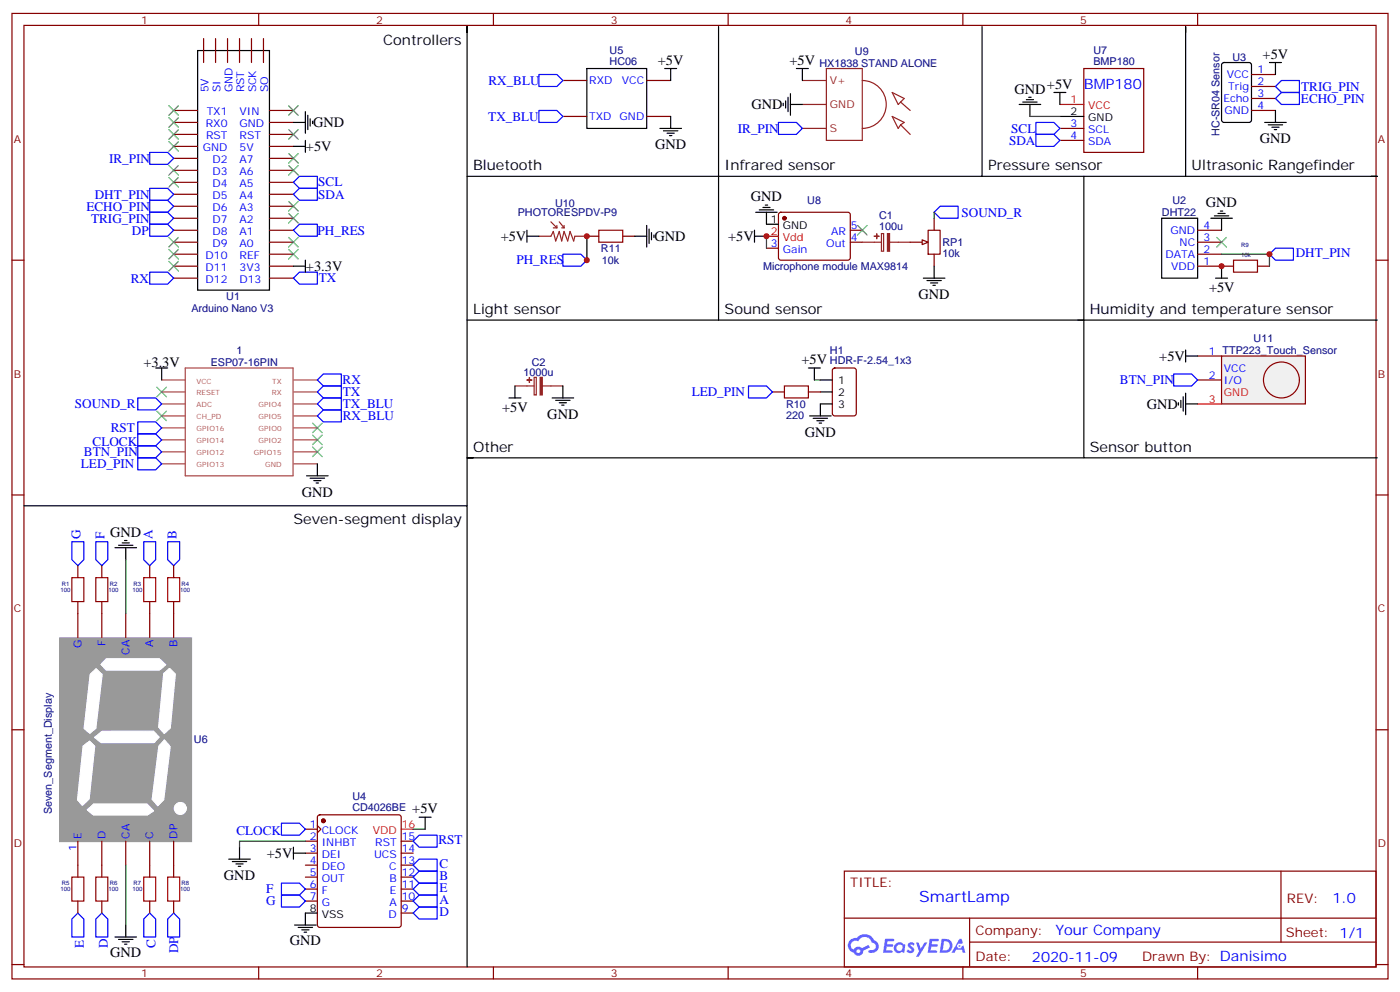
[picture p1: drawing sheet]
<svg xmlns="http://www.w3.org/2000/svg" width="412mm" height="292mm" viewBox="0 0 412 292" stroke-linecap="round" stroke-linejoin="round" font-family="sans-serif">
<g fill="none" stroke="#870000" stroke-width=".35">
<path d="M3.5 4h405.4v284.3h-405.4zM7.1 7.5h398.2v277.3h-398.2zM76.2 4v3.5M145.3 4v3.5M214.5 4v3.5M283.6 4v3.5M352.8 4v3.5M3.5 76.6h3.6M405.3 76.6h3.6M3.5 145.8h3.6M405.3 145.8h3.6M3.5 214.9h3.6"/>
<path d="M405.3 214.9h3.6M248.7 256.5h156.6v28.3h-156.6zM377.3 256.6v20.8M248.7 270.4h156.5M285.6 277.4h119.6M285.6 270.4v14.1M3.5 284.1h3.6M76.2 284.8v3.5M145.3 284.8v3.5M214.5 284.8v3.5M283.6 284.8v3.5M352.8 284.8v3.5"/>
<path d="M405.3 284.1h3.6"/>
</g>
<g fill="#5487ff">
<path d="M267.7 277.7a1.22 1.22 0 0 1 1.7 .3l-.4 .6a.47 .47 0 0 0-.3-.4 .47 .47 0 0 0-.5 .1l.1 .3a1.14 1.14 0 0 1 .8 1.7 1.14 1.14 0 0 1-1.9 0l-.2-.2 .5-.5 .7 .4a.29 .29 0 0 0 .3-.3 .29 .29 0 0 0-.2-.3 1.04 1.04 0 0 1-.6-1.7z"/>
<path d="M260.7 276.5h2.4l.3 .2-.2 .5h-1.8l-.1 .9h1.5l.3 .3-.3 .4h-1.6l-.2 1.1h1.7l.2 .4-.2 .3h-2.6z"/>
<path d="M273.8 276.5h2.4l.3 .2-.1 .5h-1.8l-.2 .9h1.6l.3 .3-.4 .4h-1.6l-.1 1.1h1.7l.2 .4-.2 .3h-2.6z"/>
<path d="M282.6 276.5h.7l.3 1.2-.6 .3a.69 .69 0 0 0-1 .3 .69 .69 0 0 0 .4 1 .69 .69 0 0 0 .9-.6l.5-.3 .6 2.2h-.8l-.2-.9h-1.8l-.5 .9h-.8z"/>
<path d="M269.8 277.6h.8l.6 1.8 1.1-1.8h.9l-2.6 4.1h-.8l.9-1.5z"/>
<path d="M277.4 276.5l-.6 4.1h1.3a2.11 2.11 0 0 0 2.5-2.1 2.11 2.11 0 0 0-2.5-2zM278.1 277.2a1.39 1.39 0 0 1 1.7 1.4 1.39 1.39 0 0 1-1.8 1.3h-.3z"/>
<path d="M263.7 278.1a1.54 1.54 0 0 0-.1 2.1 1.54 1.54 0 0 0 2.2 .2l.6 .2 .3-2.3-.2-.2-.4-.1a1.49 1.49 0 0 0-2.4 .1zM264 279.1a.94 .94 0 0 1 1.8 0 .94 .94 0 0 1-1.8 0z"/>
<path d="M250.4 276.8a2.18 2.18 0 0 0 1.1 3.8 1.44 1.44 0 0 0 1.6 .9 1.44 1.44 0 0 0 1.2-1.5l2-1-.5-.7-1.9 .9a1.47 1.47 0 0 0-2.4 .5 1.39 1.39 0 0 1-.7-2 1.39 1.39 0 0 1 2-.4 2.12 2.12 0 0 1 2.2-1.4 2.12 2.12 0 0 1 1.9 1.7 1.14 1.14 0 0 1 1.1 1.5 1.14 1.14 0 0 1-1.7 .7 .43 .43 0 0 0-.5 .3 .43 .43 0 0 0 .4 .5 1.98 1.98 0 0 0 2.5-1.2 1.98 1.98 0 0 0-1.2-2.5 3.1 3.1 0 0 0-5.3-.7l-.9 .1zM252.3 280.1a.55 .55 0 0 1 1.1 0 .55 .55 0 0 1-1.1 0z"/>
<circle cx="282.6" cy="278.6" r=".26"/>
</g>
<g fill="none" stroke="#000" stroke-width=".35">
<path d="M58.2 14.9h21.2v70.5h-21.2zM137.6 9.6v-1.8v141.1M211.7 7.8v44.1h-74.1M289.3 7.8v44.1h-77.6v42.4h-74.1M349.2 9.6v-1.8v44.1h-59.9M360.1 18.6l.4-.2h7.4l.7 .4 .1 16.5-.5 .7-7.7 .1-.6-.5-.1-16.5zM373.9 18.4h3.6M375.7 18.4v3.5M86.4 36.1h3.6M90 32.9v6.3M90.7 33.9v4.3M91.4 35v2.1"/>
<path d="M92.1 35.7v.7M172.9 20.2h17.6v17.6h-17.6zM194.4 37.8h6.3M195.4 38.5h4.3M195.8 20.2h3.5M196.5 39.2h2.1M197.2 39.9h.7M197.6 20.2v3.5M197.6 34.3v3.5M230.7 30.4v.7M231.4 29.7v2.1M232.1 28.6v4.3"/>
<path d="M232.8 30.8h3.6M232.8 27.6v6.3M234.6 20.2h3.5M236.4 20.2v3.5M300.2 30.8h6.4M301.3 30.1h4.2M302.3 29.4h2.1M303 28.6h.7M303.4 30.8v3.5M310.4 27.2h3.6M312.2 34.3h7.1M312.2 27.2v3.6"/>
<path d="M372.5 36.1h6.4M373.6 36.8h4.2M374.6 37.5h2.2M375.4 38.2h.7M375.7 32.5v3.6M86.4 43.1h3.6M90 41.3v3.6M349.2 51.9h56.5h-1.8M155.2 69.6h3.5M155.2 67.8v3.5M187 69.6h3.5M190.5 66.4v6.3"/>
<path d="M191.2 67.5v4.2M191.9 68.5v2.1M192.6 69.2v.7M222.2 69.6h3.6M222.2 67.8v3.5M222.6 62.5h6.4M223.7 61.8h4.2M224.7 61.1h2.1M225.4 60.4h.7M225.8 62.5v3.5h3.5M342.2 64.3h10.6v17.6h-10.6zM356.7 64.3h6.3"/>
<path d="M357.7 63.6h4.2M358.8 62.9h2.1M359.5 62.2h.7M359.8 64.3v3.5M359.8 78.4v3.5M358.1 81.9h3.5M45.9 108.4h3.5M47.6 108.4v3.5M149.9 117.2h3.6M151.7 113.7v3.5M162.6 117.2h6.4M163.7 117.9h4.2"/>
<path d="M164.7 118.6h2.2M165.5 119.3h.7M165.8 113.7v3.5M93.5 136.6v3.5M7.1 148.9h130.5v135.9M36 159.9h2.1M36.7 159.2h.7M90.3 140.1h6.4M91.4 140.8h4.2M92.4 141.5h2.1M93.1 142.2h.7M33.9 161.3h6.3"/>
<path d="M34.9 160.6h4.3M37 161.3v3.5M67.4 253h6.3M68.4 253.7h4.3M69.5 254.4h2.1M70.2 255.1h.7M70.6 249.5v3.5M86.4 251.2h3.6M86.4 249.5v3.5M123.5 240.7h3.5M125.2 240.7v3.5M33.9 275.9h6.3"/>
<path d="M34.9 276.6h4.3M36 277.4h2.1M36.7 278.1h.7M37 272.4v3.5M86.8 272.4h6.3M87.8 273.1h4.3M88.9 273.8h2.1M89.6 274.5h.7M93.5 268.9h-3.5v3.5"/>
</g>
<g fill="none" stroke="#870000" stroke-width=".35">
<path d="M60 11.4v7M63.5 11.4v7M67 11.4v7M70.6 11.4v7M74.1 11.4v7M77.6 11.4v7M51.2 32.5h7M51.2 36.1h7M51.2 39.6h7M79.4 32.5h7M79.4 36.1h7M79.4 39.6h7"/>
<path d="M165.8 23.7h7.1M165.8 34.3h7.1M190.5 23.7h7.1M190.5 34.3h7.1M312.2 37.8h7.1M319.3 20.2h17.6v24.7h-17.6zM368.7 32.5h7M368.7 21.9h7M368.7 25.5h7M368.7 29h7M51.2 43.1h7M51.2 46.6h7"/>
<path d="M51.2 50.2h7M51.2 53.7h7M51.2 57.2h7M79.4 43.1h7M79.4 46.6h7M79.4 50.2h7M79.4 53.7h7M79.4 57.2h7M312.2 41.3h7.1M51.2 60.7h7M51.2 64.3h7M51.2 67.8h7"/>
<path d="M51.2 71.3h7M51.2 74.9h7M51.2 78.4h7M79.4 60.7h7M79.4 64.3h7M79.4 67.8h7M79.4 71.3h7M79.4 74.9h7M79.4 78.4h7M172.9 69.6h3.5M183.4 69.6h3.6M225.8 73.1h3.5"/>
<path d="M229.5 62.7l.5-.2 20 .1 .5 .6-.1 13-.6 .4h-20.1l-.4-.7v-12.7zM250.5 67.8h3.5M250.5 71.3h3.5M268.1 71.3h3.5M273.4 67.8h3.5v7.1h-3.5zM275.2 64.3v3.5M275.2 74.9v3.5M352.8 67.8h7M352.8 71.3h7M352.8 74.9h7M352.8 78.4h10.6M370.4 78.4h3.5"/>
<path d="M51.2 81.9h7M79.4 81.9h7M22.9 166.6v3.5M22.9 177.2v10.5M30 166.6v3.5M30 177.2v10.5M44.1 166.6v3.5M44.1 177.2v10.5M51.2 166.6v3.5M51.2 177.2v10.5M37 180.7v7M22.9 247.7v10.6"/>
<path d="M30 247.7v10.6M37 247.7v7.1M44.1 247.7v10.6M51.2 247.7v10.6M90 244.2h3.5M90 247.7h3.5M90 251.2h3.5M90 254.8h3.5M90 258.3h3.5M93.5 243.1l1 1.1-1 1.1M93.7 240.2l.5-.2h23.3l.5 .2 .2 .5v31.7l-.3 .5-.4 .2h-23.3l-.5-.2-.2-.5v-31.7zM118.2 247.7h3.5"/>
<path d="M118.2 251.2h3.5M118.2 254.8h3.5M118.2 258.3h3.5M22.9 265.4v3.5M30 265.4v3.5M44.1 265.4v3.5M51.2 265.4v3.5M90 261.8h3.5M90 265.4h3.5M118.2 261.8h3.5M118.2 265.4h3.5M118.2 268.9h3.5"/>
</g>
<g fill="none" stroke="#a64a4a" stroke-width=".35">
<path d="M47.6 119h7M47.6 115.4h7M47.6 111.9h7M54.6 108.4h31.7v31.7h-31.7zM86.5 119h7M86.5 115.4h7M86.5 111.9h7M47.6 122.5h7M47.6 136.6h7M47.6 126h7M47.6 129.5h7M47.6 133.1h7"/>
<path d="M86.5 122.5h7M86.5 136.6h7M86.5 126h7M86.5 129.5h7M86.5 133.1h7"/>
</g>
<g fill="#870000" stroke="#870000" stroke-width=".35">
<circle cx="95.2" cy="241.7" r=".53"/>
<circle cx="231.1" cy="64.3" r=".53"/>
</g>
<path d="M312.2 30.8h7.1M225.8 69.6h3.5M118.2 244.2h3.5" fill="none" stroke="#f00" stroke-width=".35"/>
<path d="M17.6 187.9h38.8v59.9h-38.8z" fill="#999" stroke="#999" stroke-width=".35"/>
<g fill="#fff" stroke="#fff" stroke-width=".35">
<path d="M26.6 198.5l1.7-1.6 1.8 1.7-1.9 15.9-1.7 1.5-1.7-1.5z"/>
<path d="M48.2 198.3l1.8-1.5 1.6 1.7-1.4 15.9-1.8 1.6-1.7-1.8z"/>
<path d="M24.5 219.7l1.9-1.5 1.5 1.5-1.6 15.6-2 1.9-1.5-1.6z"/>
<path d="M48.4 217.9l1.7 2-1.9 15.6-1.7 1.8-1.7-1.9 2-15.7z"/>
<path d="M27.9 217.2l2.1-1.8 15.2-.1 1.7 1.8-1.5 1.6h-15.6z"/>
<path d="M25.7 238.5l1.9-1.8h15.7l2 2.1-1.8 1.2h-16z"/>
<path d="M31.3 194h15.7l1.8 1.8-1.8 1.5h-15.7l-1.6-1.6z"/>
<circle cx="53.1" cy="238.1" r="1.76"/>
</g>
<g fill="none" stroke="#00f" stroke-width=".35">
<path d="M158.7 21.9h5.3l1.8 1.8-1.8 1.8h-5.3zM158.7 32.5h5.3l1.8 1.8-1.8 1.8h-5.3zM229.3 36.1h5.3l1.8 1.7-1.8 1.8h-5.3zM305.2 39.6h5.2l1.8 1.7-1.8 1.8h-5.2zM305.2 36.1h5.2l1.8 1.7-1.8 1.8h-5.2zM377.5 23.7h5.3v3.5h-5.3l-1.8-1.7zM377.5 27.2h5.3v3.6h-5.3l-1.8-1.8zM44.1 44.9h5.3l1.8 1.7-1.8 1.8h-5.3zM44.1 55.5h5.3l1.8 1.7-1.8 1.8h-5.3zM44.1 59h5.3l1.8 1.7-1.8 1.8h-5.3zM86.4 57.2l1.8-1.7h5.3v3.5h-5.3zM86.4 53.7l1.8-1.8h5.3v3.6h-5.3z"/>
<path d="M44.1 62.5h5.3l1.8 1.8-1.8 1.7h-5.3zM44.1 66h5.3l1.8 1.8-1.8 1.8h-5.3zM86.4 67.8l1.8-1.8h5.3v3.6h-5.3zM165.8 74.9h5.3l1.8 1.7-1.8 1.8h-5.3zM373.9 74.9l1.8-1.8h5.3v3.5h-5.3zM44.1 80.2h5.3l1.8 1.7-1.8 1.8h-5.3zM86.4 81.9l1.8-1.7h5.3v3.5h-5.3zM40.6 117.2h5.3l1.7 1.8-1.7 1.7h-5.3zM93.5 119l1.7-1.8h5.3v3.5h-5.3zM40.6 124.2h5.3l1.7 1.8-1.7 1.8h-5.3zM40.6 127.8h5.3l1.7 1.7-1.7 1.8h-5.3zM40.6 131.3h5.3l1.7 1.8-1.7 1.7h-5.3z"/>
<path d="M93.5 122.5l1.7-1.8h5.3v3.5h-5.3zM21.2 159.5h3.5v5.3l-1.8 1.8-1.7-1.8zM28.2 159.5h3.5v5.3l-1.7 1.8-1.8-1.8zM42.3 159.5h3.6v5.3l-1.8 1.8-1.8-1.8zM49.4 159.5h3.5v5.3l-1.7 1.8-1.8-1.8zM82.9 242.4h5.3l1.8 1.8-1.8 1.8h-5.3zM121.7 258.3l1.8-1.8h5.3v3.6h-5.3zM121.7 254.8l1.8-1.8h5.3v3.5h-5.3zM121.7 247.7l1.8-1.7h5.3v3.5h-5.3zM22.9 268.9l1.8 1.8v5.2h-3.5v-5.2zM30 268.9l1.7 1.8v5.2h-3.5v-5.2zM44.1 268.9l1.8 1.8v5.2h-3.6v-5.2z"/>
<path d="M51.2 268.9l1.7 1.8v5.2h-3.5v-5.2zM82.9 260.1h5.3l1.8 1.7-1.8 1.8h-5.3zM82.9 263.6h5.3l1.8 1.8-1.8 1.7h-5.3zM121.7 265.4l1.8-1.8h5.3v3.5h-5.3zM121.7 261.8l1.8-1.7h5.3v3.5h-5.3zM121.7 268.9l1.8-1.8h5.3v3.6h-5.3z"/>
</g>
<path d="M176.4 67.8h7v3.5h-7zM363.4 76.6h7v3.6h-7zM21.2 170.1h3.5v7.1h-3.5zM28.2 170.1h3.5v7.1h-3.5zM42.3 170.1h3.6v7.1h-3.6zM49.4 170.1h3.5v7.1h-3.5zM21.2 258.3h3.5v7.1h-3.5zM28.2 258.3h3.5v7.1h-3.5zM42.3 258.3h3.6v7.1h-3.6zM49.4 258.3h3.5v7.1h-3.5z" fill="none" stroke="#a10000" stroke-width=".35"/>
<path d="M303.4 34.3h8.8M172.9 69.6v7M225.8 69.6v3.5M359.8 74.9h14.1v3.5M37 164.8v15.9M37 254.8v17.6M90 247.7h-19.4v1.8M121.7 244.2h3.5" fill="none" stroke="#008700" stroke-width=".35"/>
<g fill="none" stroke="#3c3" stroke-width=".35">
<path d="M49.7 31.1l2.9 2.8M49.7 34.6l2.9 2.9M49.7 38.2l2.9 2.8M52.6 31.1l-2.9 2.8M52.6 34.6l-2.9 2.9M52.6 38.2l-2.9 2.8M85 38.2l2.8 2.8M85 31.1l2.8 2.8M87.8 38.2l-2.8 2.8M87.8 31.1l-2.8 2.8M49.7 41.7l2.9 2.8M49.7 52.3l2.9 2.8"/>
<path d="M49.7 48.8l2.9 2.8M52.6 41.7l-2.9 2.8M52.6 52.3l-2.9 2.8M52.6 48.8l-2.9 2.8M85 59.3l2.8 2.9M85 48.8l2.8 2.8M85 45.2l2.8 2.8M87.8 59.3l-2.8 2.9M87.8 48.8l-2.8 2.8M87.8 45.2l-2.8 2.8M49.7 69.9l2.9 2.8M49.7 73.4l2.9 2.9"/>
<path d="M49.7 77l2.9 2.8M52.6 69.9l-2.9 2.8M52.6 73.4l-2.9 2.9M52.6 77l-2.9 2.8M85 73.4l2.8 2.9M85 69.9l2.8 2.8M85 62.9l2.8 2.8M87.8 73.4l-2.8 2.9M87.8 69.9l-2.8 2.8M87.8 62.9l-2.8 2.8M358.4 69.9l2.8 2.8M361.2 69.9l-2.8 2.8"/>
<path d="M46.2 114l2.8 2.8M49 114l-2.8 2.8M46.2 121.1l2.8 2.8M49 121.1l-2.8 2.8M92.1 131.7l2.8 2.8M92.1 128.1l2.8 2.9M92.1 124.6l2.8 2.8M94.9 131.7l-2.8 2.8M94.9 128.1l-2.8 2.9M94.9 124.6l-2.8 2.8"/>
</g>
<g fill="none" stroke="#8c2424" stroke-width=".35">
<path d="M236.4 30.8h7M236.4 23.7h7M236.4 37.8h7M243.4 20.2h10.6v21.1h-10.6zM254 23.7a7.1 7.1 0 0 1 7.1 7.1 7.1 7.1 0 0 1-7.1 7M262.8 27.2l3.5 1.8-1.7 1.8zM262.8 34.3l3.5 1.8-1 .7-.7 1zM265.3 36.8l2.8 2.8M265.3 30.1l2.8 2.4M158.7 69.6h3.6l.7-1.4 .7 2.8 1-2.8 .8 2.8 .7-2.8 1 2.8 .7-2.8 1.1 2.8 .3-1.4h3.6M162.3 65.3l1.7 1.8M163 67.1h1"/>
<path d="M164 66.4v.7M164.7 65.3l1.5 1.8M165.5 67.1h.7M166.2 66.4v.7M254 71.3h5.6M259.6 68.8h.7v5.2h-.7zM262.1 71.3h6M151.7 113.7h5.6M157.3 111.1h.7v5.2h-.7zM159.8 113.7h6"/>
</g>
<g fill="#8c2424" stroke="#8c2424" stroke-width=".35">
<path d="M261.4 68.8h.6v5.2h-.6z"/>
<path d="M258.2 68.9l.1 1.4z"/>
<path d="M257.5 69.6h1.4z"/>
<path d="M159.1 111.1h.6v5.2h-.6z"/>
<path d="M155.9 111.2l.1 1.4z"/>
<path d="M155.2 111.9h1.4z"/>
</g>
<path d="M271.6 70.6l1.8 .7-1.8 .7z" fill="#f0f0f0" stroke="#870000" stroke-width=".35"/>
<path d="M275.2 62.5l1.7-1.8h5.3v3.6h-5.3zM93.5 115.4l1.7-1.7h5.3v3.5h-5.3zM95.2 110.1h5.3v3.6h-5.3l-1.7-1.8zM220.5 113.7h5.3l1.7 1.7-1.7 1.8h-5.3zM40.6 134.8h5.3l1.7 1.8-1.7 1.8h-5.3z" fill="none" stroke="#00f" stroke-width=".35"/>
<g fill="none" stroke="#000" stroke-width=".35">
<path d="M319.3 51.9v42.4h-1.8M86.4 78.4h3.6M90 76.6v3.6M275.2 78.4v3.5M211.7 94.3h194M272 81.9h6.3M273 82.6h4.3M274.1 83.3h2.1M274.8 84h.7M238.1 108.4h3.6M239.9 108.4v3.5M241.7 111.9h3.5"/>
<path d="M241.7 115.4h3.5M245.2 119h-3.5v3.5M238.5 122.5h6.3M239.5 123.2h4.3M240.6 123.9h2.1M241.3 124.6h.7"/>
</g>
<path d="M275.2 62.5v1.8M239.9 111.9h1.8" fill="none" stroke="#008700" stroke-width=".35"/>
<path d="M252.6 66.4l2.8 2.8M255.4 66.4l-2.8 2.8" fill="none" stroke="#3c3" stroke-width=".35"/>
<path d="M227.5 115.4h3.6M238.1 115.4h3.6M245.4 108.6l.5-.2h5.6l.7 .4v13l-.4 .6-5.9 .1-.7-.5v-12.9z" fill="none" stroke="#870000" stroke-width=".35"/>
<path d="M231.1 113.7h7v3.5h-7z" fill="none" stroke="#a10000" stroke-width=".35"/>
<path d="M359.8 104.8h24.7v14.2h-24.7z" fill="#f0f0f0" stroke="#870000" stroke-width=".35"/>
<g fill="none" stroke="#870000" stroke-width=".35">
<path d="M352.8 104.8h7M352.8 111.9h7"/>
<circle cx="377.5" cy="111.9" r="5.3"/>
</g>
<path d="M352.8 119h7" fill="none" stroke="#f00" stroke-width=".35"/>
<path d="M319.3 94.3v40.5h86.4M347.1 118.6v.7M347.8 117.9v2.1M348.5 116.8v4.3M349.2 104.8h3.6M349.2 103.1v3.5M349.2 115.8v6.3M349.2 119h3.6M139.3 134.8h-1.7h181.7" fill="none" stroke="#000" stroke-width=".35"/>
<path d="M345.7 110.1h5.3l1.8 1.8-1.8 1.8h-5.3z" fill="none" stroke="#00f" stroke-width=".35"/>
<g fill="#c00">
<circle cx="359.8" cy="78.4" r=".88"/>
<circle cx="373.9" cy="74.9" r=".88"/>
<circle cx="225.8" cy="69.6" r=".88"/>
<circle cx="172.9" cy="69.6" r=".88"/>
<circle cx="172.9" cy="76.6" r=".88"/>
</g>
<text font-size="4.6" fill="#00f" x="270.8" y="265.6">SmartLamp</text>
<g font-size="4.2">
<text x="112.9" y="13.1">Controllers</text>
<text x="371.9" y="17.3">+5V</text>
<text x="193.8" y="19.1">+5V</text>
<text x="232.6" y="19.1">+5V</text>
<text x="298.8" y="27.5">GND</text>
<text x="308.4" y="26.1">+5V</text>
<text x="221.4" y="32.2">GND</text>
<text x="92.3" y="37.5">GND</text>
<text x="90.1" y="44.6">+5V</text>
<text x="193" y="43.9">GND</text>
<text x="371.1" y="42.2">GND</text>
<text x="139.3" y="50.2">Bluetooth</text>
<text x="213.4" y="50.2">Infrared sensor</text>
<text x="291" y="50.2">Pressure sensor</text>
<text x="351" y="50.2">Ultrasonic Rangefinder</text>
<text x="221.2" y="59.3">GND</text>
<text x="355.2" y="61">GND</text>
<text x="147.5" y="71">+5V</text>
<text x="192.8" y="71">GND</text>
<text x="214.5" y="71">+5V</text>
<text x="90.1" y="79.8">+3.3V</text>
<text x="270.6" y="88.1">GND</text>
<text x="356.1" y="85.9">+5V</text>
<text x="139.3" y="92.5">Light sensor</text>
<text x="213.4" y="92.5">Sound sensor</text>
<text x="321" y="92.5">Humidity and temperature sensor</text>
<text x="236.1" y="107.3">+5V</text>
<text x="341.5" y="106.3">+5V</text>
<text x="42.3" y="108.1">+3.3V</text>
<text x="147.9" y="121.2">+5V</text>
<text x="161.2" y="123.3">GND</text>
<text x="337.8" y="120.4">GND</text>
<text x="237.1" y="128.6">GND</text>
<text x="139.3" y="133.1">Other</text>
<text x="321" y="133.1">Sensor button</text>
<text x="88.9" y="146.2">GND</text>
<text x="86.4" y="154.2">Seven-segment display</text>
<text x="32.5" y="158.1">GND</text>
<text x="121.5" y="239.5">+5V</text>
<text x="78.6" y="252.7">+5V</text>
<text x="66" y="259.1">GND</text>
<text x="32.5" y="282">GND</text>
<text x="85.4" y="278.4">GND</text>
</g>
<g font-size="4.2" fill="#00f">
<text x="319.3" y="26.2">BMP180</text>
<text x="392.5" y="265.8">1.0</text>
<text x="310.9" y="275.4">Your Company</text>
<text x="304" y="283.2">2020-11-09</text>
</g>
<g font-size="3.9" fill="#00f">
<text x="143.9" y="25">RX_BLU</text>
<text x="383.3" y="26.8">TRIG_PIN</text>
<text x="143.8" y="35.6">TX_BLU</text>
<text x="383.2" y="30.3">ECHO_PIN</text>
<text x="217.3" y="39.1">IR_PIN</text>
<text x="297.9" y="39.1">SCL</text>
<text x="32.1" y="47.9">IR_PIN</text>
<text x="297.2" y="42.6">SDA</text>
<text x="27.9" y="58.5">DHT_PIN</text>
<text x="93.7" y="58.5">SDA</text>
<text x="93.8" y="54.9">SCL</text>
<text x="25.4" y="62">ECHO_PIN</text>
<text x="26.8" y="65.6">TRIG_PIN</text>
<text x="283.3" y="63.8">SOUND_R</text>
<text x="38.9" y="69.1">DP</text>
<text x="93.6" y="69.1">PH_RES</text>
<text x="152.1" y="77.9">PH_RES</text>
<text x="381.7" y="75.8">DHT_PIN</text>
<text x="38.5" y="83.2">RX</text>
<text x="93.9" y="83.2">TX</text>
<text x="100.9" y="113.1">RX</text>
<text x="329.9" y="113.2">BTN_PIN</text>
<text x="101" y="116.7">TX</text>
<text x="203.8" y="116.7">LED_PIN</text>
<text x="22.1" y="120.2">SOUND_R</text>
<text x="101" y="120.2">TX_BLU</text>
<text x="101" y="123.7">RX_BLU</text>
<text x="27.3" y="131.3">CLOCK</text>
<text x="32.7" y="127.3">RST</text>
<text x="23.8" y="137.8">LED_PIN</text>
<text x="24.7" y="134.4">BTN_PIN</text>
<text x="23.7" y="158.9" transform="rotate(-90 23.7 158.9)">G</text>
<text x="30.8" y="158.9" transform="rotate(-90 30.8 158.9)">F</text>
<text x="44.9" y="158.9" transform="rotate(-90 44.9 158.9)">A</text>
<text x="52" y="158.9" transform="rotate(-90 52 158.9)">B</text>
<text x="69.6" y="246">CLOCK</text>
<text x="129.2" y="248.4">RST</text>
<text x="129.4" y="255.6">C</text>
<text x="78.4" y="263.1">F</text>
<text x="129.4" y="262.6">E</text>
<text x="129.4" y="259.1">B</text>
<text x="78.4" y="266.6">G</text>
<text x="129.4" y="266.2">A</text>
<text x="129.4" y="269.7">D</text>
<text x="24.7" y="279.1" transform="rotate(-90 24.7 279.1)">E</text>
<text x="31.7" y="279.1" transform="rotate(-90 31.7 279.1)">D</text>
<text x="45.9" y="279.1" transform="rotate(-90 45.9 279.1)">C</text>
<text x="52.4" y="280.7" transform="rotate(-90 52.4 280.7)">DP</text>
</g>
<g font-size="3.9" fill="#800">
<text x="250.5" y="261.1">TITLE:</text>
<text x="379.1" y="265.8">REV:</text>
<text x="287.4" y="275.3">Company:</text>
<text x="378.7" y="275.9">Sheet: 1/1</text>
<text x="287.4" y="283">Date:</text>
<text x="336.4" y="283.1">Drawn By: Danisimo</text>
</g>
<g font-size="3.2" fill="#800">
<text x="41.6" y="6.9">1</text>
<text x="110.8" y="6.9">2</text>
<text x="179.9" y="6.9">3</text>
<text x="249.1" y="6.9">4</text>
<text x="318.2" y="6.9">5</text>
<text x="4.1" y="42.1">A</text>
<text x="405.9" y="42.1">A</text>
<text x="4.1" y="111.2">B</text>
<text x="405.9" y="111.2">B</text>
<text x="4.1" y="180.3">C</text>
<text x="405.9" y="180.3">C</text>
<text x="4.1" y="249.5">D</text>
<text x="405.9" y="249.5">D</text>
<text x="41.6" y="287.8">1</text>
<text x="110.8" y="287.8">2</text>
<text x="179.9" y="287.8">3</text>
<text x="249.1" y="287.8">4</text>
<text x="318.2" y="287.8">5</text>
</g>
<g font-size="3.2" fill="#000080">
<text x="179.6" y="16">U5</text>
<text x="251.8" y="16.1">U9</text>
<text x="322.1" y="16">U7</text>
<text x="363" y="17.9">U3</text>
<text x="179.6" y="19.1">HC06</text>
<text x="241.4" y="19.6">HX1838 STAND ALONE</text>
<text x="322.1" y="19.1">BMP180</text>
<text x="359.3" y="40" transform="rotate(-90 359.3 40)">HC-SR04 Sensor</text>
<text x="152.5" y="63.6">PHOTORESPDV-P9</text>
<text x="163.5" y="60.9">U10</text>
<text x="237.8" y="60.1">U8</text>
<text x="258.9" y="64.5">C1</text>
<text x="342.3" y="63.7">DHT22</text>
<text x="345.4" y="60.1">U2</text>
<text x="258.9" y="67.7">100u</text>
<text x="177" y="74.2">R11</text>
<text x="177.3" y="77.8">10k</text>
<text x="277.6" y="75.6">10k</text>
<text x="277.6" y="72.5">RP1</text>
<text x="224.8" y="79.5">Microphone module MAX9814</text>
<text x="66.7" y="88.3">U1</text>
<text x="56.4" y="91.9">Arduino Nano V3</text>
<text x="369.3" y="100.7">U11</text>
<text x="62.1" y="107.7">ESP07-16PIN</text>
<text x="69.6" y="104.2">1</text>
<text x="156.6" y="107.8">C2</text>
<text x="244.5" y="107.3">HDR-F-2.54_1x3</text>
<text x="244.5" y="104.2">H1</text>
<text x="154.2" y="110.6">1000u</text>
<text x="231.6" y="123.4">220</text>
<text x="231.6" y="120.1">R10</text>
<text x="57.1" y="218.9">U6</text>
<text x="15.3" y="239.7" transform="rotate(-90 15.3 239.7)">Seven_Segment_Display</text>
<text x="103.8" y="238.9">CD4026BE</text>
<text x="103.8" y="235.7">U4</text>
</g>
<g font-size="3.2" fill="#00f">
<text x="361.3" y="23">VCC</text>
<text x="370.4" y="21.6">1</text>
<text x="61.4" y="27.2" transform="rotate(-90 61.4 27.2)">5V</text>
<text x="64.9" y="27.2" transform="rotate(-90 64.9 27.2)">SI</text>
<text x="68.4" y="27.2" transform="rotate(-90 68.4 27.2)">GND</text>
<text x="72" y="27.2" transform="rotate(-90 72 27.2)">RST</text>
<text x="75.5" y="27.2" transform="rotate(-90 75.5 27.2)">SCK</text>
<text x="79" y="27.2" transform="rotate(-90 79 27.2)">SO</text>
<text x="173.6" y="24.8">RXD</text>
<text x="183.2" y="24.8">VCC</text>
<text x="361.8" y="26.5">Trig</text>
<text x="370.4" y="25.1">2</text>
<text x="370.4" y="28.6">3</text>
<text x="60.9" y="33.9">TX1</text>
<text x="70.6" y="33.9">VIN</text>
<text x="173.6" y="35.3">TXD</text>
<text x="182.5" y="35.3">GND</text>
<text x="360.4" y="30.1">Echo</text>
<text x="360.7" y="33.6">GND</text>
<text x="370.4" y="32.2">4</text>
<text x="60.6" y="37.5">RX0</text>
<text x="60.7" y="41">RST</text>
<text x="70.6" y="41">RST</text>
<text x="70.6" y="37.5">GND</text>
<text x="315.3" y="37.5">3</text>
<text x="315.3" y="41">4</text>
<text x="320.6" y="39.2">SCL</text>
<text x="59.7" y="44.5">GND</text>
<text x="70.6" y="44.5">5V</text>
<text x="320.6" y="42.8">SDA</text>
<text x="62.6" y="48">D2</text>
<text x="62.6" y="51.6">D3</text>
<text x="70.6" y="51.6">A6</text>
<text x="70.6" y="48">A7</text>
<text x="62.6" y="55.1">D4</text>
<text x="62.6" y="58.6">D5</text>
<text x="70.6" y="58.6">A4</text>
<text x="70.6" y="55.1">A5</text>
<text x="62.6" y="62.2">D6</text>
<text x="62.6" y="65.7">D7</text>
<text x="70.6" y="65.7">A2</text>
<text x="70.6" y="62.2">A3</text>
<text x="62.6" y="69.2">D8</text>
<text x="70.6" y="69.2">A1</text>
<text x="244.8" y="69.2">AR</text>
<text x="250.6" y="71">4</text>
<text x="250.6" y="67.5">5</text>
<text x="344.8" y="68.9">GND</text>
<text x="354.5" y="71">3</text>
<text x="354.5" y="67.5">4</text>
<text x="60.6" y="76.3">D10</text>
<text x="62.6" y="72.7">D9</text>
<text x="70.6" y="76.3">REF</text>
<text x="70.6" y="72.7">A0</text>
<text x="227.1" y="72.7">3</text>
<text x="230.6" y="74.5">Gain</text>
<text x="243.4" y="72.7">Out</text>
<text x="343.3" y="75.9">DATA</text>
<text x="347.5" y="72.4">NC</text>
<text x="354.5" y="74.5">2</text>
<text x="60.6" y="79.8">D11</text>
<text x="60.6" y="83.3">D12</text>
<text x="70.6" y="83.3">D13</text>
<text x="70.6" y="79.8">3V3</text>
<text x="345" y="79.4">VDD</text>
<text x="354.5" y="78">1</text>
<text x="356.1" y="104.5">1 TTP223_Touch_Sensor</text>
<text x="356.1" y="111.5">2</text>
<text x="360.5" y="109.4">VCC</text>
<text x="360.5" y="113">I/O</text>
<text x="24" y="190.9" transform="rotate(-90 24 190.9)">G</text>
<text x="31" y="190.3" transform="rotate(-90 31 190.3)">F</text>
<text x="45.2" y="190.6" transform="rotate(-90 45.2 190.6)">A</text>
<text x="52.2" y="190.6" transform="rotate(-90 52.2 190.6)">B</text>
<text x="38.1" y="192.8" transform="rotate(-90 38.1 192.8)">CA</text>
<text x="91.3" y="243.8">1</text>
<text x="94.8" y="245.6">CLOCK</text>
<text x="22.6" y="250.7" transform="rotate(-90 22.6 250.7)">1</text>
<text x="24" y="247" transform="rotate(-90 24 247)">E</text>
<text x="31" y="247" transform="rotate(-90 31 247)">D</text>
<text x="38.1" y="247" transform="rotate(-90 38.1 247)">CA</text>
<text x="45.2" y="247" transform="rotate(-90 45.2 247)">C</text>
<text x="52.2" y="247" transform="rotate(-90 52.2 247)">DP</text>
<text x="91.3" y="247.4">2</text>
<text x="91.3" y="250.9">3</text>
<text x="94.8" y="249.1">INHBT</text>
<text x="110.5" y="249.1">RST</text>
<text x="118.4" y="250.9">14</text>
<text x="118.4" y="247.4">15</text>
<text x="91.3" y="254.4">4</text>
<text x="91.3" y="258">5</text>
<text x="94.8" y="252.7">DEI</text>
<text x="94.8" y="256.2">DEO</text>
<text x="110.2" y="252.7">UCS</text>
<text x="114.7" y="256.2">C</text>
<text x="118.4" y="258">12</text>
<text x="118.4" y="254.4">13</text>
<text x="91.3" y="261.5">6</text>
<text x="94.8" y="259.7">OUT</text>
<text x="94.8" y="263.2">F</text>
<text x="114.7" y="259.7">B</text>
<text x="114.9" y="263.2">E</text>
<text x="118.4" y="261.5">11</text>
<text x="91.3" y="265">7</text>
<text x="94.8" y="266.8">G</text>
<text x="114.7" y="266.8">A</text>
<text x="118.4" y="268.5">9</text>
<text x="118.4" y="265">10</text>
<text x="114.4" y="270.3">D</text>
</g>
<g font-size="3.2" fill="#8d2323">
<text x="244.5" y="24.8">V+</text>
<text x="244.5" y="31.8">GND</text>
<text x="244.5" y="38.9">S</text>
</g>
<g font-size="3.2" fill="#f00">
<text x="315.3" y="30.4">1</text>
<text x="320.6" y="32.2">VCC</text>
<text x="227.1" y="69.2">2</text>
<text x="230.6" y="71">Vdd</text>
<text x="356.1" y="118.6">3</text>
<text x="360.5" y="116.5">GND</text>
<text x="109.8" y="245.6">VDD</text>
<text x="118.4" y="243.8">16</text>
</g>
<g font-size="3.2">
<text x="315.3" y="33.9">2</text>
<text x="320.6" y="35.7">GND</text>
<text x="227.1" y="65.7">1</text>
<text x="230.6" y="67.5">GND</text>
<text x="246.9" y="113">1</text>
<text x="246.9" y="116.5">2</text>
<text x="246.9" y="120">3</text>
<text x="91.3" y="268.5">8</text>
<text x="94.8" y="270.3">VSS</text>
</g>
<g font-size="2.1" fill="#a54b4b">
<text x="57.9" y="112.9">VCC</text>
<text x="80.2" y="112.9">TX</text>
<text x="57.9" y="120">ADC</text>
<text x="57.9" y="116.5">RESET</text>
<text x="76.1" y="120">GPIO4</text>
<text x="80" y="116.5">RX</text>
<text x="57.9" y="123.5">CH_PD</text>
<text x="76.1" y="123.5">GPIO5</text>
<text x="57.9" y="130.6">GPIO14</text>
<text x="57.9" y="127.1">GPIO16</text>
<text x="76.1" y="127.1">GPIO0</text>
<text x="76.1" y="130.6">GPIO2</text>
<text x="57.9" y="134.1">GPIO12</text>
<text x="57.9" y="137.6">GPIO13</text>
<text x="74.8" y="134.1">GPIO15</text>
<text x="78.1" y="137.6">GND</text>
</g>
<g font-size="1.8" fill="#000080">
<text x="365.6" y="75.6">10k</text>
<text x="365.6" y="72.8">R9</text>
<text x="18.2" y="172.5">R1</text>
<text x="32.3" y="172.5">R2</text>
<text x="39.4" y="172.5">R3</text>
<text x="53.5" y="172.5">R4</text>
<text x="17.8" y="174.3">100</text>
<text x="31.9" y="174.3">100</text>
<text x="39" y="174.3">100</text>
<text x="53.1" y="174.3">100</text>
<text x="17.8" y="262.5">100</text>
<text x="18.2" y="260.7">R5</text>
<text x="31.9" y="262.5">100</text>
<text x="32.3" y="260.7">R6</text>
<text x="39" y="262.5">100</text>
<text x="39.4" y="260.7">R7</text>
<text x="53.1" y="262.5">100</text>
<text x="53.5" y="260.7">R8</text>
</g>
</svg>
